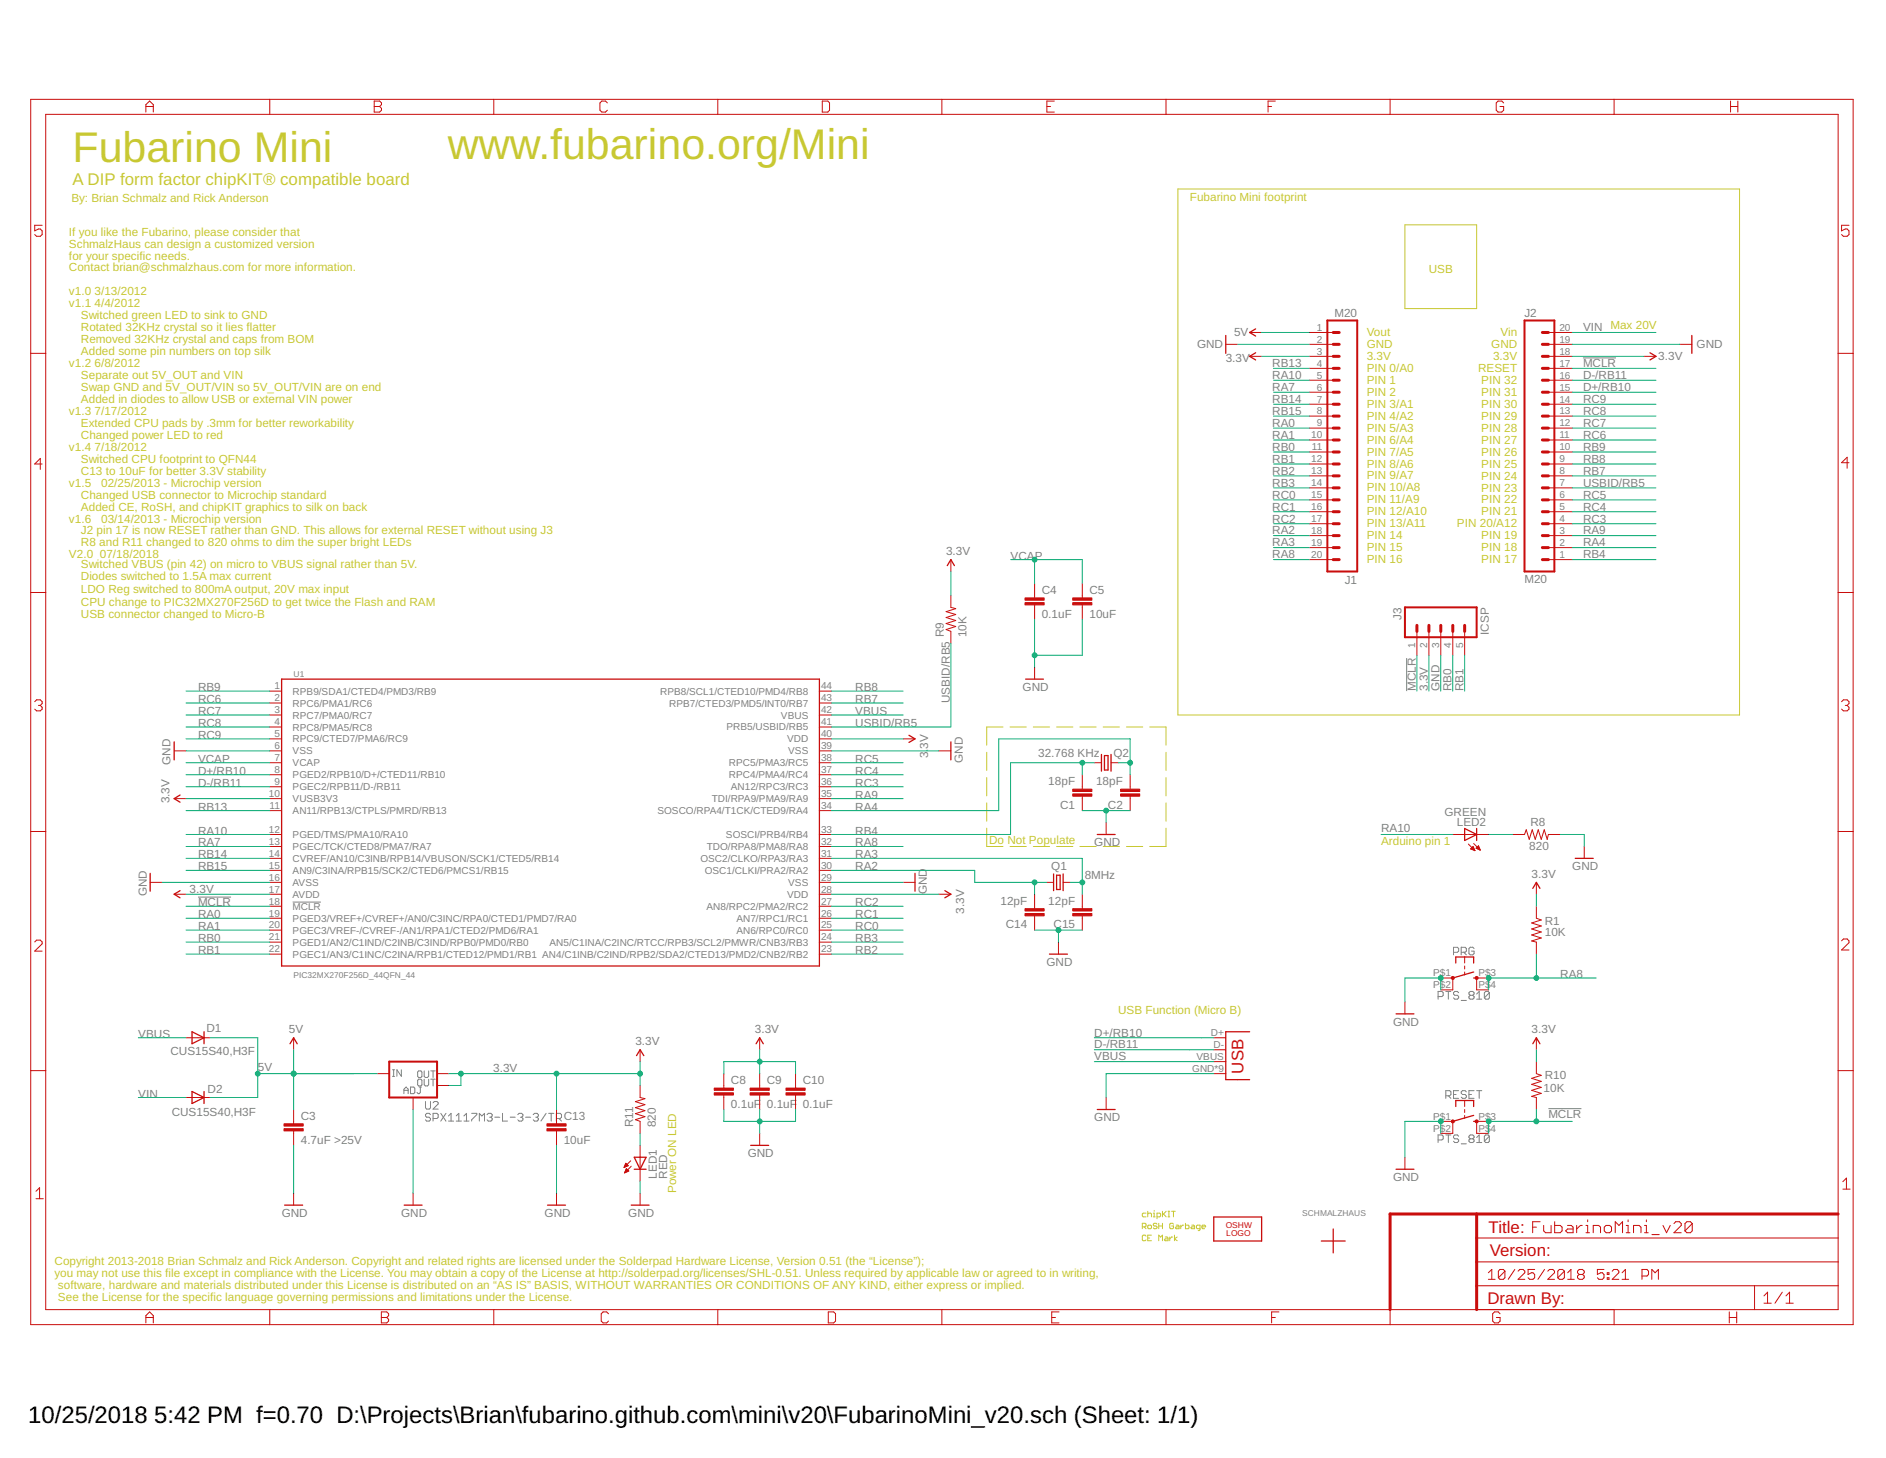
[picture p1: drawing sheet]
<svg xmlns="http://www.w3.org/2000/svg" width="279mm" height="216mm" viewBox="0 0 279 216" stroke-linecap="round" stroke-linejoin="round" font-family="sans-serif">
<g fill="none" stroke="#c8c832" stroke-width=".15">
<path d="M174.5 28h83.2v77.9h-83.2zM208.1 33.3h10.7v12.4h-10.7zM146.2 111.4v2.7M146.2 115.1v2.8M146.2 118.9v2.7M148.6 107.7h-2.4v2.6M149.6 107.7h2.4M153.1 107.7h2.4M156.5 107.7h2.4M160 107.7h2.4M163.4 107.7h2.4M166.9 107.7h2.4"/>
<path d="M170.3 107.7h2.4v2.6M172.7 111.4v2.7M172.7 115.1v2.8M172.7 118.9v2.7M146.2 122.6v2.7h2.4M149.6 125.3h2.4M153.1 125.3h2.4M156.5 125.3h2.4M160 125.3h2.4M163.4 125.3h2.4M166.9 125.3h2.4M172.7 122.6v2.7h-2.4"/>
<path d="M169.8 179.6h-.4l-.2 .2v.2l.2 .2h.4M170 179.4v.8M170 179.8l.2-.2h.3l.1 .2v.4M170.9 179.6h.1v.6M171 179.2v.2M172.2 179.4v.8M172.4 179.8l.4 .4M172.8 179.4l-.6 .5M173 179.4h.3M173.2 179.4v.8M173.6 179.4h.5M173.8 179.4v.8"/>
<path d="M169.2 181.7h.4l.2-.2v-.2l-.2-.2h-.4v.8M169.5 181.7l.3 .2M169.8 183l-.2-.1h-.2l-.2 .1v.6l.2 .1h.2l.2-.1M170 181.5l.2-.1h.3l.1 .1v.3l-.1 .1h-.3l-.2-.1zM170 183.3h.3M170.6 182.9h-.6v.8h.6M170.9 180.2h.2M171.4 181.3l-.1-.2h-.3l-.1 .3 .1 .1h.3l.1 .3-.1 .1h-.3l-.1-.1M171.4 180.2h.4l.1-.2v-.2l-.1-.2h-.4v.9M171.7 181.1v.8M171.7 183.7v-.8l.2 .3 .3-.3v.8M171.7 181.5h.5"/>
<path d="M172.2 181.1v.8M172.6 183.2h.3l.1 .1v.4h-.4l-.1-.1 .1-.1h.4M173 180.2h.3M173.3 183.2v.5M173.7 183.2h-.1l-.3 .3M173.8 181.3l-.1-.2h-.3l-.1 .2v.5l.1 .1h.3l.1-.1v-.3h-.2M174 182.9v.8M174.2 181.4h.3l.2 .1v.4h-.5l-.1-.1 .1-.1h.5M174.4 183.2l-.4 .3 .4 .2M174.9 181.4v.5M175.3 181.4h-.1l-.3 .3M175.6 181.1v.8h.4l.1-.1v-.3l-.1-.1h-.4"/>
<path d="M176.6 181.4h.2l.2 .1v.4h-.4l-.2-.1 .2-.1h.4M177.8 181.9h-.4l-.2-.1v-.3l.2-.1h.4v.7l-.3 .1M178.1 181.7h.5l-.1-.3h-.3l-.1 .1v.3l.1 .1h.3"/>
</g>
<g fill="none" stroke="#808080" stroke-width=".15">
<path d="M234.5 53h4.9M208.4 97.5v4.8M29.3 132.8h4.9M43.3 133.6h4.2M58.1 159.4h.4M58.1 158.4h.4M58.3 158.4v1M59.5 158.4v1l-.7-1v1M62 159.8h.4l.1 .2v.6l-.1 .2h-.4l-.1-.2v-.6zM62 158.6h.4l.1 .1v.7l-.1 .2h-.4l-.1-.2v-.7zM62.8 159.8v.8l.2 .2h.3l.2-.2v-.8M62.8 158.6v.8l.2 .2h.3l.2-.2v-.8"/>
<path d="M63.8 159.8h.7M63.8 158.6h.7M64.2 158.6v1M64.2 159.8v1M213 147.6h.6l.2-.2v-.4l-.2-.2h-.6v1.2M214.2 146.8h.7M214.6 146.8v1.2M215.3 141h.6l.2-.2v-.3l-.2-.2h-.6v1.1M216.1 147l-.2-.2h-.4l-.2 .2v.2l.2 .2h.4l.2 .2v.2l-.2 .2h-.4l-.2-.2M216.5 148.1h.7M216.5 141h.5l.2-.2v-.3l-.2-.2h-.5v1.1M216.9 141l.3 .4"/>
<path d="M217.8 147.4l-.2-.2v-.2l.2-.2h.4l.2 .2v.2l-.2 .2M217.8 147.4h.4M217.8 147.4l-.2 .2v.2l.2 .2h.4l.2-.2v-.2l-.2-.2M218.4 140.5l-.2-.2h-.4l-.2 .2v.7l.2 .2h.4l.2-.2v-.4h-.4M218.8 148h.7M218.8 147.2l.3-.4v1.2M220.6 147l-.1-.2h-.4l-.2 .2v.8M220.6 147v.8l-.1 .2h-.4l-.2-.2M220.6 147l-.7 .8M59.8 161.9v-.6l.4-.3 .3 .3v.6M59.8 161.5h.7M60.8 161h.5l.1 .1v.7l-.1 .1h-.5z"/>
<path d="M62.1 161h.3M62.3 161v.8l-.2 .1-.3-.1M63 163.1v.9l.2 .2h.4l.2-.2v-.9M63.8 165.1l-.2-.2h-.4l-.2 .2v.1l.2 .2h.4l.2 .2v.2l-.2 .2h-.4l-.2-.2M64.2 165.6h.5l.2-.2v-.3l-.2-.2h-.5v1.1M64.2 163.3l.1-.2h.4l.2 .2v.2l-.7 .7h.7M65.3 164.9l.8 1.1M66.1 164.9l-.8 1.1M66.4 166h.8M66.4 165.2l.4-.3v1.1M67.6 166h.7M67.6 165.2l.4-.3v1.1"/>
<path d="M68.7 166h.8M68.7 165.2l.4-.3v1.1M69.9 164.9h.7v.2l-.7 .7v.2M71 166v-1.1l.4 .3 .4-.3v1.1M72.2 165.1l.1-.2h.4l.2 .2v.1l-.2 .2M72.5 165.4h.2M72.7 165.4l.2 .2v.2l-.2 .2h-.4l-.1-.2M73.3 165.4h.7M74.4 164.9v1.1h.8M75.6 165.4h.7M76.7 165.1l.2-.2h.4l.2 .2v.1l-.2 .2M77.1 165.4h.2"/>
<path d="M77.3 165.4l.2 .2v.2l-.2 .2h-.4l-.2-.2M77.9 165.4h.7M79 165.1l.2-.2h.4l.2 .2v.1l-.2 .2M79.4 165.4h.2M79.6 165.4l.2 .2v.2l-.2 .2h-.4l-.2-.2M80.9 164.9l-.8 1.1M81.3 164.9h.7M81.7 164.9v1.1M82.4 165.6h.6l.2-.2v-.3l-.2-.2h-.6v1.1M82.8 165.6l.4 .4M213 168.8h.6l.2-.2v-.3l-.2-.2h-.6v1.1M214.2 168.1h.7"/>
<path d="M214.2 162.3h.6l.1-.2v-.4l-.1-.2h-.6v1.1M214.6 168.1v1.1M214.6 162.3l.3 .3M215.3 162.1h.4M216.1 161.5h-.8v1.1h.8M216.1 168.3l-.2-.2h-.4l-.2 .2v.1l.2 .2h.4l.2 .2v.2l-.2 .2h-.4l-.2-.2M216.5 169.4h.7M217.2 161.7l-.2-.2h-.3l-.2 .2v.2l.2 .2h.3l.2 .2v.2l-.2 .1h-.3l-.2-.1M217.6 162.1h.4M217.8 168.6l-.2-.2v-.1l.2-.2h.4l.2 .2v.1l-.2 .2M217.8 168.6l-.2 .2v.2l.2 .2h.4l.2-.2v-.2l-.2-.2M217.8 168.6h.4"/>
<path d="M218.4 161.5h-.8v1.1h.8M218.8 168.4l.3-.3v1.1M218.8 169.2h.7M218.8 161.5h.7M219.1 161.5v1.1M220.6 168.3l-.1-.2h-.4l-.2 .2v.7M220.6 168.3v.7l-.1 .2h-.4l-.2-.2M220.6 168.3l-.7 .7M229.4 164.2h4.9"/>
</g>
<g fill="none" stroke="#c90d0c" stroke-width=".19">
<path d="M181.6 49.7v2.6M186 52.2l-.9 .6 .9 .5M186 48.7l-.9 .5 .9 .6M244.4 52.2l.9 .6-.9 .5M250.6 49.7v2.6M140.3 83.8l.6-.9 .5 .9M25.8 109.9v2.6M26.7 117.7l-.9 .6 .9 .5M41.7 100.6h79.7v42.4h-79.7zM134.7 108.9l.9 .5-.9 .5M140.9 109.9v2.6M151.9 100.6h2.7"/>
<path d="M163.2 111.7v2.5M163.6 111.9h.5v2.1h-.5zM164.6 111.7v2.5M22.2 129.3v2.7M26.7 131.9l-.9 .5 .9 .5M135.6 129.3v2.7M140 131.9l.9 .5-.9 .5M156.1 129.4v2.5M156.5 129.6h.6v2.1h-.6zM157.5 129.4v2.5M162.6 123.6h2.6M217 122.7l1.8 .9-1.8 .9z"/>
<path d="M218.8 122.7v1.8M227.1 131.6l.5-.9 .5 .9M233.4 127.1h2.6M28.4 152.8l1.8 .9-1.8 .9zM30.2 152.8v1.8M43 154.6l.5-.9 .5 .9M94.3 156.3l.5-.9 .6 .9M112 154.6l.5-.9 .6 .9M155.5 141.3h2.6M185.1 152.8h-3.5v7.1h3.5M206.8 150.1h2.7M215.7 142.6v-.9h2.6v.9"/>
<path d="M218.3 144.8h.5M218.3 143.9l-3.1 .9M227.1 154.6l.5-.9 .5 .9M28.4 161.6l1.8 .9-1.8 .9zM30.2 161.6v1.8M42.2 178.5h2.6M59.9 178.5h2.6M81.1 178.5h2.7M93.5 178.5h2.7M94 173.1h1.7M94 171.4h1.7l-.9 1.7zM111.2 169.6h2.7"/>
<path d="M162.6 164.3h2.6M206.8 173.1h2.7M215.7 163.9v-.9h2.6v.9M218.3 166.1h.5M218.3 165.2l-3.1 .9M179.8 180.2h7.1v3.6h-7.1zM195.7 183.8h3.6M197.5 182v3.5"/>
</g>
<g fill="none" stroke="#c90d0c" stroke-width=".15">
<path d="M4.6 14.7h269.9v181.5h-269.9zM6.8 16.9h265.5v177h-265.5zM21.6 16.6v-1.1l.6-.5 .5 .5v1.1M21.6 15.8h1.1M40 14.7v2.2M55.4 15.8h.8M55.4 15h.8l.3 .2v.3l-.3 .3 .3 .2v.3l-.3 .3h-.8zM73.2 14.7v2.2M90 15.2l-.3-.2h-.5l-.3 .2v1.1l.3 .3h.5l.3-.3M106.3 14.7v2.2M121.8 15h.8l.3 .2v1.1l-.3 .3h-.8zM139.5 14.7v2.2"/>
<path d="M155.1 15.8h.5M156.2 15h-1.1v1.6h1.1M172.7 14.7v2.2M187.9 15.8h.5M188.9 15h-1v1.6M205.9 14.7v2.2M222.8 15.2l-.3-.2h-.6l-.2 .2v1.1l.2 .3h.6l.3-.3v-.5h-.6M239.1 14.7v2.2M256.4 15v1.6M256.4 15.8h1.1M257.5 15v1.6M6.2 33.4h-1.1v.8l.6-.3h.3l.2 .3v.5l-.2 .3h-.6l-.3-.3"/>
<path d="M273.9 33.4h-1.1v.8l.6-.3h.2l.3 .3v.5l-.3 .3h-.5l-.3-.3M4.6 52.3h2.2M181.6 51h1.7M185.1 52.8h1.8M185.1 49.2h1.8M194 51h3.5M194 52.8h3.5M194 49.2h3.5M194 54.5h3.5M194 56.3h3.5M194 58.1h3.5M194 59.9h3.5"/>
<path d="M229.4 51h3.5M229.4 52.8h3.5M229.4 49.2h3.5M229.4 54.5h3.5M229.4 56.3h3.5M229.4 58.1h3.5M229.4 59.9h3.5M243.5 52.8h1.8M248.9 51h1.7M272.3 52.3h2.2M6.2 68.7h-1.1l.9-.8v1.6M194 68.7h3.5"/>
<path d="M194 61.6h3.5M194 63.4h3.5M194 65.2h3.5M194 66.9h3.5M194 70.5h3.5M194 72.2h3.5M194 74h3.5M194 75.8h3.5M194 77.6h3.5M194 79.3h3.5M229.4 68.7h3.5M229.4 61.6h3.5"/>
<path d="M229.4 63.4h3.5M229.4 65.2h3.5M229.4 66.9h3.5M229.4 70.5h3.5M229.4 72.2h3.5M229.4 74h3.5M229.4 75.8h3.5M229.4 77.6h3.5M229.4 79.3h3.5M273.9 68.5h-1.1l.8-.8v1.6M4.6 87.7h2.2M140.9 82.9v1.7"/>
<path d="M140.9 88.2v1.7l.7 .2-1.4 .5 1.4 .4-1.4 .4 1.4 .5-1.4 .4 1.4 .5-1.4 .4 .7 .3v1.7M153.3 86.4v2.1M153.3 89.6v2.1M153.3 98.8v1.8M160.3 86.4v2.1M160.3 89.6v2.1M194 81.1h3.5M194 82.9h3.5M209.9 93.5v3.5M211.7 93.5v3.5M213.4 93.5v3.5M215.2 93.5v3.5"/>
<path d="M217 93.5v3.5M229.4 81.1h3.5M229.4 82.9h3.5M272.3 87.7h2.2M5.1 103.9l.3-.3h.6l.2 .3v.3l-.2 .3M5.7 104.5h.3M6 104.5l.2 .2v.3l-.2 .3h-.6l-.3-.3M25.8 111.2h1.8M25.8 118.3h1.8M40 111.2h1.7M40 109.4h1.7M40 112.9h1.7"/>
<path d="M40 102.3h1.7M40 104.1h1.7M40 105.9h1.7M40 107.7h1.7M40 114.7h1.7M40 116.5h1.7M40 118.3h1.7M121.4 111.2h1.8M121.4 109.4h1.8M121.4 112.9h1.8M121.4 102.3h1.8M121.4 104.1h1.8"/>
<path d="M121.4 105.9h1.8M121.4 107.7h1.8M121.4 114.7h1.8M121.4 116.5h1.8M121.4 118.3h1.8M133.8 109.4h1.8M139.1 111.2h1.8M160.3 114.7v2.1M160.3 117.9v2.1M162.1 112.9h1.1M164.6 112.9h1.1M167.4 114.7v2.1"/>
<path d="M167.4 117.9v2.1M272.8 103.9l.3-.3h.5l.3 .3v.3l-.3 .3M273.4 104.5h.2M273.6 104.5l.3 .2v.3l-.3 .3h-.5l-.3-.3M4.6 123.1h2.2M5.1 139.5l.3-.3h.6l.2 .3v.3l-1.1 1h1.1M22.2 130.7h1.8M25.8 132.4h1.8M40 123.6h1.7M40 132.4h1.7M40 130.7h1.7M40 120h1.7"/>
<path d="M40 125.3h1.7M40 127.1h1.7M40 128.9h1.7M40 134.2h1.7M40 136h1.7M40 137.7h1.7M40 139.5h1.7M121.4 123.6h1.8M121.4 132.4h1.8M121.4 130.7h1.8M121.4 120h1.8M121.4 125.3h1.8"/>
<path d="M121.4 127.1h1.8M121.4 128.9h1.8M121.4 134.2h1.8M121.4 136h1.8M121.4 137.7h1.8M121.4 139.5h1.8M133.8 130.7h1.8M139.1 132.4h1.8M153.3 132.4v2.2M153.3 135.6v2.1M155 130.7h1.1M156.8 139.5v1.8"/>
<path d="M157.5 130.7h1.1M160.3 132.4v2.2M160.3 135.6v2.1M163.9 121.8v1.8M215.2 123.6h5.3M217.5 125l1 1M217.9 125.7l.6 .3M217.9 125.7l.3-.4 .3 .7M217.9 125.7h.5M217.9 125.6h.5M218 125.6h.3M218.1 125.8h.3"/>
<path d="M218.1 125.5h.2M218.2 125.4h.1M218.2 125.9h.2M218.3 124.9l1 1M218.4 125.9h.1M218.7 125.6h.5M218.8 125.5h.3M218.9 125.4h.2M218.9 125.7h.3M218.9 125.3h.2M219 125.3h.1M219 125.3l-.3 .3 .6 .3"/>
<path d="M219 125.3l.3 .6M219.1 125.8h.1M219.2 125.9h.1M224.1 123.6h1.7l.3-.7 .4 1.4 .5-1.4 .4 1.4 .5-1.4 .4 1.4 .5-1.4 .4 1.4 .2-.7h1.8M227.6 130.7v1.7M227.6 134.2v1.8l.7 .2-1.4 .5 1.4 .4-1.4 .5 1.4 .4-1.4 .5 1.4 .4-1.4 .4 .7 .2v1.8M234.7 125.3v1.8M272.3 123.1h2.2M272.8 139.3l.3-.3h.5l.3 .3v.3l-1.1 1.1h1.1M4.6 158.5h2.2M27.6 153.7h3.5M40 141.3h1.7"/>
<path d="M43.5 153.7v1.7M55.9 159h1.8M64.7 159h1.8M94.8 155.4v1.8M107.2 159v2.1M112.5 153.7v1.7M112.5 159v2.1M117.9 159v2.1M121.4 141.3h1.8M179.8 153.7h1.8M179.8 159h1.8M179.8 155.4h1.8"/>
<path d="M179.8 157.2h1.8M208.1 148.4v1.7M213.4 144.8h1.8v1.8h-1.8M217 141.7v.9M217 143v.5M217 143.9v.5M220.5 144.8h-1.7v1.8h1.7M227.6 153.7v1.7M227.6 157.2v1.8l.7 .2-1.4 .5 1.4 .4-1.4 .5 1.4 .4-1.4 .5 1.4 .4-1.4 .4 .7 .2v1.8M272.3 158.5h2.2M5.3 176.4l.6-.5v1.6M5.3 177.5h1.1"/>
<path d="M27.6 162.5h3.5M43.5 164.3v2.1M43.5 167.5v2.1M43.5 176.7v1.8M61.2 162.5v1.8M61.2 176.7v1.8M64.7 160.7h1.8M82.4 164.3v2.1M82.4 167.5v2.1M82.4 176.7v1.8M92.5 172.8h.1M92.5 172.8h.2"/>
<path d="M92.5 172.7h.4M92.5 173.7h.1M92.6 172.6h.4M92.6 173.6h.1M92.6 173.5h.3M92.6 172.5h.3M92.6 173.4h.5M92.6 172.4h.3M92.7 173.4h.4M92.7 172.3h.1M92.7 173.3h.3M92.7 172.3l.4 .3-.6 .3z"/>
<path d="M92.7 173.2h.3M92.8 173.1h.1M92.8 173.1l-.3 .6M92.8 173.1l.4 .3-.7 .3M93.4 171.9l-.9 1M93.5 172.7l-1 1M94.8 160.7v1.8l.7 .2-1.4 .4 1.4 .5-1.4 .4 1.4 .5-1.4 .4 1.4 .5-1.4 .4 .7 .3v1.7M94.8 169.6v5.3M94.8 176.7v1.8M107.2 162.2v2.1M112.5 162.2v2.1M112.5 167.8v1.8"/>
<path d="M117.9 162.2v2.1M163.9 162.5v1.8M208.1 171.4v1.7M213.4 166.1h1.8v1.7h-1.8M217 163v.9M217 164.3v.4M217 165.2v.4M220.5 166.1h-1.7v1.7h1.7M273 175l.5-.5v1.6M273 176.1h1.1M21.6 195.9v-1.1l.6-.5 .5 .5v1.1M21.6 195.1h1.1"/>
<path d="M40 193.9v2.3M56.5 195.1h.8M56.5 194.3h.8l.3 .2v.3l-.3 .3 .3 .3v.2l-.3 .3h-.8zM73.2 193.9v2.3M90.1 194.5l-.2-.2h-.6l-.2 .2v1.1l.2 .3h.6l.2-.3M106.3 193.9v2.3M122.7 194.3h.8l.3 .2v1.1l-.3 .3h-.8zM139.5 193.9v2.3M155.8 195.1h.6M156.9 194.3h-1.1v1.6h1.1M172.7 193.9v2.3M188.4 195.1h.5"/>
<path d="M189.5 194.3h-1.1v1.6M205.9 193.9v2.3M218.8 190.4h53.5M218.8 186.9h53.5M218.8 183.3h53.5M220.5 188.5l.5-.5v1.4M220.5 189.4h1M222.2 194.5l-.2-.2h-.6l-.3 .2v1.1l.3 .3h.6l.2-.3v-.5h-.5M222.9 188.2v1l-.2 .2h-.5l-.2-.2M222.9 188.2l-.2-.2h-.5l-.2 .2v1M222.9 188.2l-.9 1M224.4 188l-1 1.4"/>
<path d="M224.9 188.2l.2-.2h.5l.3 .2v.3l-1 .9h1M227.1 181.7h.5M227.4 188h-1v.7l.5-.2h.2l.3 .2v.5l-.3 .2h-.5l-.2-.2M228.2 180.9h-1.1v1.6M228.7 181.5v.8l.3 .2h.8v-1M228.8 188l-1 1.4M229.3 188.2l.3-.2h.4l.3 .2v.3l-1 .9h1M230.3 180.9v1.6h.8l.3-.2v-.6l-.3-.2h-.8M231.8 188.2v1l-.3 .2h-.5l-.2-.2M231.8 188.2l-.3-.2h-.5l-.2 .2v1M231.8 188.2l-1 1M232.2 181.5h.6l.2 .2v.8h-.8l-.3-.2 .3-.3h.8"/>
<path d="M232.2 189.4h1M232.2 188.5l.5-.5v1.4M233.6 181.5v1M234 188.7l-.3 .3v.2l.3 .2h.4l.3-.2v-.2l-.3-.3M234 188.7l-.3-.2v-.3l.3-.2h.4l.3 .2v.3l-.3 .2M234 188.7h.4M234.4 181.5h-.3l-.5 .5M234.9 182.5h.6M234.9 181.5h.3v1M235.2 180.6v.3M236 182.5v-1h.8l.3 .2v.8M237.6 188h-1v.7l.5-.2h.3l.2 .2v.5l-.2 .2h-.5l-.3-.2"/>
<path d="M237.7 181.7l.2-.2h.6l.2 .2v.6l-.2 .2h-.6l-.2-.2zM238.1 189.2h.3v.2h-.3zM238.1 188.5h.3v.2h-.3zM238.8 188.2l.3-.2h.5l.2 .2v.3l-1 .9h1M239.1 193.9v2.3M239.3 182.5v-1.6l.5 .6 .6-.6v1.6M240.3 189.4h1M240.3 188.5l.5-.5v1.4M240.9 182.5h.6M240.9 181.5h.3v1M241.2 180.6v.3M242 182.5v-1h.8l.3 .2v.8"/>
<path d="M243.2 189h.8l.2-.3v-.5l-.2-.2h-.8v1.4M243.6 182.5h.6M243.6 181.5h.3v1M243.9 180.6v.3M244.7 189.4v-1.4l.5 .5 .5-.5v1.4M244.7 182.8h1.1M246.4 181.5l.5 1 .5-1M248 181.2l.2-.3h.6l.3 .3v.3l-1.1 1h1.1M250.7 181.2l-.3-.3h-.5l-.3 .3v1.1M250.7 181.2v1.1l-.3 .2h-.5l-.3-.2M250.7 181.2l-1.1 1.1M256.2 195.1h1.1"/>
<path d="M256.2 194.3v1.6M257.3 194.3v1.6M259.9 190.4v3.5M261.3 191.9l.6-.6v1.7M261.3 193h1.1M264 191.3l-1 1.7M264.6 193h1.1M264.6 191.9l.5-.6v1.7"/>
</g>
<g fill="#c90d0c" stroke="#c90d0c" stroke-width=".15">
<path d="M151.8 89.2h2.9v.4h-2.9z"/>
<path d="M151.8 88.5h2.9v.4h-2.9z"/>
<path d="M105.8 161.8h2.8v.4h-2.8z"/>
<path d="M105.8 161.1h2.8v.4h-2.8z"/>
<path d="M111.1 161.8h2.9v.4h-2.9z"/>
<path d="M111.1 161.1h2.9v.4h-2.9z"/>
<path d="M116.4 161.8h2.9v.4h-2.9z"/>
<path d="M116.4 161.1h2.9v.4h-2.9z"/>
<path d="M81 167.1h2.9v.4h-2.9z"/>
<path d="M81 166.4h2.9v.4h-2.9z"/>
<path d="M42.1 167.1h2.8v.4h-2.8z"/>
<path d="M42.1 166.4h2.8v.4h-2.8z"/>
<path d="M151.8 134.6h2.9v.3h-2.9z"/>
<path d="M151.8 135.3h2.9v.3h-2.9z"/>
<path d="M158.9 134.6h2.9v.3h-2.9z"/>
<path d="M158.9 135.3h2.9v.3h-2.9z"/>
<path d="M158.9 116.9h2.9v.3h-2.9z"/>
<path d="M158.9 117.6h2.9v.3h-2.9z"/>
<path d="M166 116.9h2.8v.3h-2.8z"/>
<path d="M166 117.6h2.8v.3h-2.8z"/>
<path d="M158.9 89.2h2.9v.4h-2.9z"/>
<path d="M158.9 88.5h2.9v.4h-2.9z"/>
</g>
<g fill="none" stroke="#c90d0c" stroke-width=".44">
<path d="M197.5 51h.9M197.5 49.2h.9M197.5 54.5h.9M197.5 52.8h.9M197.5 56.3h.9M197.5 58.1h.9M197.5 59.9h.9M228.5 51h.9M228.5 49.2h.9M228.5 54.5h.9M228.5 52.8h.9M228.5 56.3h.9"/>
<path d="M228.5 58.1h.9M228.5 59.9h.9M197.5 61.6h.9M197.5 63.4h.9M197.5 65.2h.9M197.5 66.9h.9M197.5 68.7h.9M197.5 70.5h.9M197.5 72.2h.9M197.5 74h.9M197.5 75.8h.9M197.5 77.6h.9"/>
<path d="M197.5 79.3h.9M228.5 61.6h.9M228.5 63.4h.9M228.5 65.2h.9M228.5 66.9h.9M228.5 68.7h.9M228.5 70.5h.9M228.5 72.2h.9M228.5 74h.9M228.5 75.8h.9M228.5 77.6h.9M228.5 79.3h.9"/>
<path d="M197.5 81.1h.9M197.5 82.9h.9M209.9 92.6v.9M211.7 92.6v.9M213.4 92.6v.9M215.2 92.6v.9M217 92.6v.9M228.5 81.1h.9M228.5 82.9h.9M218.8 179.8v14.1M272.3 179.8h-66.4v14.1"/>
</g>
<path d="M196.6 47.5h4.5v37.1h-4.5zM225.8 47.5h4.5v37.1h-4.5zM208.1 89.9h10.7v4.5h-10.7zM57.7 157.2h7v5.3h-7z" fill="none" stroke="#c90d0c" stroke-width=".3"/>
<g fill="#c90d0c" stroke="#c90d0c" stroke-width=".15">
<path d="M215.1 144.7h.3v.3l-.2 .1-.1-.1z" fill-rule="evenodd"/>
<path d="M218.6 144.7h.3v.3l-.1 .1-.2-.1z" fill-rule="evenodd"/>
<path d="M215.1 165.9l.1-.1 .2 .1v.3h-.3z" fill-rule="evenodd"/>
<path d="M218.6 165.9l.2-.1 .1 .1v.3h-.3z" fill-rule="evenodd"/>
</g>
<g fill="none" stroke="#0dab76" stroke-width=".15">
<path d="M183.3 51h10.7M186.9 52.8h7.1M186.9 49.2h7.1M188.7 58.1h5.3M188.7 56.3h5.3M188.7 54.5h5.3M188.7 59.9h5.3M232.9 51h16M232.9 52.8h10.6M232.9 58.1h12.4M232.9 56.3h12.4M232.9 49.2h12.4"/>
<path d="M232.9 54.5h12.4M232.9 59.9h12.4M188.7 79.3h5.3M188.7 72.2h5.3M188.7 68.7h5.3M188.7 66.9h5.3M188.7 61.6h5.3M188.7 70.5h5.3M188.7 65.2h5.3M188.7 63.4h5.3M188.7 74h5.3M188.7 75.8h5.3"/>
<path d="M188.7 77.6h5.3M232.9 79.3h12.4M232.9 72.2h12.4M232.9 68.7h12.4M232.9 66.9h12.4M232.9 61.6h12.4M232.9 70.5h12.4M232.9 65.2h12.4M232.9 63.4h12.4M232.9 74h12.4M232.9 75.8h12.4M232.9 77.6h12.4"/>
<path d="M140.9 84.6v3.6M140.9 95.2v12.5h-17.7M149.7 82.9h10.6v3.5M153.3 82.9v3.5M153.3 91.7v7.1M160.3 91.7v5.3h-7M188.7 81.1h5.3M188.7 82.9h5.3M209.9 97v5.3M211.7 97v5.3M213.4 97v5.3M215.2 97v5.3"/>
<path d="M217 97v5.3M232.9 81.1h12.4M232.9 82.9h12.4M27.6 111.2h12.4M27.6 109.4h12.4M27.6 118.3h12.4M27.6 114.7h12.4M27.6 116.5h12.4M27.6 107.7h12.4M27.6 102.3h12.4M27.6 112.9h12.4M27.6 104.1h12.4"/>
<path d="M27.6 105.9h12.4M123.2 111.2h15.9M123.2 109.4h10.6M123.2 118.3h10.6M123.2 114.7h10.6M123.2 116.5h10.6M123.2 102.3h10.6M123.2 112.9h10.6M123.2 104.1h10.6M123.2 105.9h10.6M160.3 112.9v1.8M162.1 112.9h-12.4v10.7h-26.5"/>
<path d="M165.7 112.9h1.7M167.4 114.7v-5.3h-19.4v10.6h-24.8M24 130.7h16M27.6 137.7h12.4M27.6 120h12.4M27.6 123.6h12.4M27.6 132.4h12.4M27.6 127.1h12.4M27.6 128.9h12.4M27.6 134.2h12.4M27.6 139.5h12.4M27.6 125.3h12.4"/>
<path d="M27.6 136h12.4M123.2 127.1h37.1v5.3M123.2 137.7h10.6M123.2 130.7h10.6M123.2 128.9h21.2v1.8h10.6M123.2 132.4h15.9M123.2 134.2h10.6M123.2 139.5h10.6M123.2 125.3h10.6M123.2 136h10.6M153.3 130.7v1.7M153.3 137.7h7"/>
<path d="M156.8 137.7v1.8M158.6 130.7h1.7M160.3 120h7.1M163.9 120v1.8M204.6 123.6h10.6M220.5 123.6h3.6M227.6 132.4v1.8M231.2 123.6h3.5v1.7M20.5 153.7h7.1M27.6 141.3h12.4M31.1 153.7h7.1v8.8h-7.1M38.2 159h17.7"/>
<path d="M43.5 155.4v8.9M66.5 159h28.3M68.3 159v1.7h-1.8M82.4 159v5.3M94.8 157.2v3.5M107.2 159v-1.8h10.7v1.8M112.5 155.4v3.6M123.2 141.3h10.6M162.1 157.2h17.7M162.1 153.7h17.7M162.1 155.4h17.7M179.8 159h-15.9v3.5"/>
<path d="M213.4 146.6v-1.8h-5.3v3.6M227.6 141.3v3.5M227.6 155.4v1.8M236.5 144.8h-16v1.8M20.5 162.5h7.1M43.5 169.6v7.1M61.2 164.3v12.4M82.4 169.6v7.1M94.8 167.8v1.8M94.8 174.9v1.8M107.2 164.3v1.8h10.7v-1.8M112.5 164.3v3.5"/>
<path d="M213.4 167.8v-1.7h-5.3v5.3M227.6 164.3v1.8M232.9 166.1h-12.4v1.7"/>
</g>
<g fill="#0dab76" stroke="#0dab76" stroke-width=".15">
<circle cx="153.3" cy="97" r=".36"/>
<circle cx="213.4" cy="166.1" r=".36"/>
<circle cx="156.8" cy="137.7" r=".36"/>
<circle cx="112.5" cy="166.1" r=".36"/>
<circle cx="163.9" cy="120" r=".36"/>
<circle cx="213.4" cy="144.8" r=".36"/>
<circle cx="112.5" cy="157.2" r=".36"/>
<circle cx="94.8" cy="159" r=".36"/>
<circle cx="82.4" cy="159" r=".36"/>
<circle cx="68.3" cy="159" r=".36"/>
<circle cx="160.3" cy="130.7" r=".36"/>
<circle cx="153.3" cy="130.7" r=".36"/>
<circle cx="43.5" cy="159" r=".36"/>
<circle cx="38.2" cy="159" r=".36"/>
<circle cx="227.6" cy="166.1" r=".36"/>
<circle cx="220.5" cy="166.1" r=".36"/>
<circle cx="160.3" cy="112.9" r=".36"/>
<circle cx="153.3" cy="82.9" r=".36"/>
<circle cx="227.6" cy="144.8" r=".36"/>
<circle cx="220.5" cy="144.8" r=".36"/>
<circle cx="167.4" cy="112.9" r=".36"/>
</g>
<g font-size="6.3" fill="#c8c832">
<text x="10.7" y="23.9">Fubarino Mini</text>
<text x="66.3" y="23.6">www.fubarino.org/Mini</text>
</g>
<g font-size="3.5">
<text x="4.2" y="210.7">10/25/2018</text>
<text x="22.9" y="210.7">5:42 PM f=0.70 D:\Projects\Brian\fubarino.github.com\mini\v20\FubarinoMini_v20.sch (Sheet: 1/1)</text>
</g>
<text font-size="2.5" fill="#c8c832" x="10.7" y="27.5">A DIP form factor chipKIT® compatible board</text>
<g font-size="2.5" fill="#c90d0c">
<text x="184.2" y="159" transform="rotate(-90 184.2 159)">USB</text>
<text x="220.5" y="182.5">Title:</text>
<text x="220.7" y="186.1">Version:</text>
<text x="220.4" y="193.1">Drawn By:</text>
</g>
<g font-size="1.7" fill="#c8c832">
<text x="10.6" y="29.9">By: Brian Schmalz and Rick Anderson</text>
<text x="176.3" y="29.8">Fubarino Mini footprint</text>
<text x="10.2" y="34.9">If you like the Fubarino, please consider that</text>
<text x="10.2" y="36.7">SchmalzHaus can design a customized version</text>
<text x="10.2" y="38.4">for your specific needs.</text>
<text x="10.2" y="40.2">Contact brian@schmalzhaus.com for more information.</text>
<text x="211.7" y="40.4">USB</text>
<text x="10.2" y="43.7">v1.0</text>
<text x="10.2" y="45.5">v1.1</text>
<text x="12" y="47.3">Switched green LED to sink to GND</text>
<text x="14" y="43.7">3/13/2012</text>
<text x="14" y="45.5">4/4/2012</text>
<text x="12" y="49.1">Rotated 32KHz crystal so it lies flatter</text>
<text x="12" y="50.8">Removed 32KHz crystal and caps from BOM</text>
<text x="12" y="52.6">Added some pin numbers on top silk</text>
<text x="202.5" y="53.3">3.3V</text>
<text x="202.5" y="49.8">Vout</text>
<text x="202.5" y="51.5">GND</text>
<text x="220.9" y="51.5">GND</text>
<text x="221.2" y="53.3">3.3V</text>
<text x="222.3" y="49.8">Vin</text>
<text x="10.2" y="54.4">v1.2</text>
<text x="12" y="59.7">Added in diodes to allow USB or external VIN power</text>
<text x="12" y="57.9">Swap GND and 5V_OUT/VIN so 5V_OUT/VIN are on end</text>
<text x="12" y="56.1">Separate out 5V_OUT and VIN</text>
<text x="14" y="54.4">6/8/2012</text>
<text x="202.5" y="55.1">PIN 0/A0</text>
<text x="202.5" y="56.8">PIN 1</text>
<text x="202.5" y="58.6">PIN 2</text>
<text x="219" y="55.1">RESET</text>
<text x="219.4" y="58.6">PIN 31</text>
<text x="219.4" y="56.9">PIN 32</text>
<text x="10.2" y="61.4">v1.3</text>
<text x="12" y="63.2">Extended CPU pads by .3mm for better reworkability</text>
<text x="12" y="65">Changed power LED to red</text>
<text x="14" y="61.4">7/17/2012</text>
<text x="202.5" y="60.4">PIN 3/A1</text>
<text x="202.5" y="62.2">PIN 4/A2</text>
<text x="202.5" y="63.9">PIN 5/A3</text>
<text x="202.5" y="65.7">PIN 6/A4</text>
<text x="219.4" y="65.7">PIN 27</text>
<text x="219.4" y="63.9">PIN 28</text>
<text x="219.4" y="62.2">PIN 29</text>
<text x="219.4" y="60.4">PIN 30</text>
<text x="10.2" y="66.8">v1.4</text>
<text x="12" y="68.5">Switched CPU footprint to QFN44</text>
<text x="12" y="70.3">C13 to 10uF for better 3.3V stability</text>
<text x="14" y="66.8">7/18/2012</text>
<text x="202.5" y="67.5">PIN 7/A5</text>
<text x="202.5" y="69.2">PIN 8/A6</text>
<text x="202.5" y="71">PIN 9/A7</text>
<text x="219.4" y="71">PIN 24</text>
<text x="219.4" y="69.2">PIN 25</text>
<text x="219.4" y="67.5">PIN 26</text>
<text x="10.2" y="72.1">v1.5</text>
<text x="10.2" y="77.4">v1.6</text>
<text x="12" y="73.8">Changed USB connector to Microchip standard</text>
<text x="12" y="75.6">Added CE, RoSH, and chipKIT graphics to silk on back</text>
<text x="15" y="72.1">02/25/2013 - Microchip version</text>
<text x="15" y="77.4">03/14/2013 - Microchip version</text>
<text x="202.5" y="72.8">PIN 10/A8</text>
<text x="202.5" y="74.5">PIN 11/A9</text>
<text x="202.5" y="76.3">PIN 12/A10</text>
<text x="219.4" y="76.3">PIN 21</text>
<text x="219.4" y="74.6">PIN 22</text>
<text x="219.4" y="72.8">PIN 23</text>
<text x="10.2" y="82.7">V2.0</text>
<text x="12" y="79.1">J2 pin 17 is now RESET rather than GND. This allows for external RESET without using J3</text>
<text x="12" y="80.9">R8 and R11 changed to 820 ohms to dim the super bright LEDs</text>
<text x="14.8" y="82.7">07/18/2018</text>
<text x="202.5" y="78.1">PIN 13/A11</text>
<text x="202.5" y="79.9">PIN 14</text>
<text x="202.5" y="81.6">PIN 15</text>
<text x="202.5" y="83.4">PIN 16</text>
<text x="215.8" y="78.1">PIN 20/A12</text>
<text x="219.4" y="83.4">PIN 17</text>
<text x="219.4" y="81.6">PIN 18</text>
<text x="219.4" y="79.9">PIN 19</text>
<text x="12" y="84.1">Switched VBUS (pin 42) on micro to VBUS signal rather than 5V.</text>
<text x="12" y="85.9">Diodes switched to 1.5A max current</text>
<text x="12" y="87.8">LDO Reg switched to 800mA output, 20V max input</text>
<text x="12" y="89.7">CPU change to PIC32MX270F256D to get twice the Flash and RAM</text>
<text x="12" y="91.5">USB connector changed to Micro-B</text>
<text x="146.5" y="125">Do Not Populate</text>
<text x="204.6" y="125.2">Arduino pin 1</text>
<text x="165.6" y="150.1">USB Function (Micro B)</text>
<text x="100.1" y="176.7" transform="rotate(-90 100.1 176.7)">Power ON LED</text>
<text x="8.1" y="187.3">Copyright 2013-2018 Brian Schmalz and Rick Anderson. Copyright and related rights are licensed under the Solderpad Hardware License, Version 0.51 (the “License”);</text>
<text x="8.1" y="189.1">you may not use this file except in compliance with the License. You may obtain a copy of the License at http://solderpad.org/licenses/SHL-0.51. Unless required by applicable law or agreed to in writing,</text>
<text x="8.6" y="190.8">software, hardware and materials distributed under this License is distributed on an “AS IS” BASIS, WITHOUT WARRANTIES OR CONDITIONS OF ANY KIND, either express or implied.</text>
<text x="8.6" y="192.6">See the License for the specific language governing permissions and limitations under the License.</text>
</g>
<g font-size="1.7" fill="#808080">
<text x="197.7" y="46.9">M20</text>
<text x="225.8" y="46.9">J2</text>
<text x="177.3" y="51.5">GND</text>
<text x="181.6" y="53.7">3.3V</text>
<text x="182.8" y="49.8">5V</text>
<text x="234.5" y="49.1">VIN Max 20V</text>
<text x="245.7" y="53.3">3.3V</text>
<text x="251.3" y="51.5">GND</text>
<text x="188.5" y="54.4">RB13</text>
<text x="188.5" y="59.7">RB14</text>
<text x="188.5" y="56.1">RA10</text>
<text x="188.5" y="57.9">RA7</text>
<text x="234.5" y="57.9">D+/RB10</text>
<text x="234.5" y="56.1">D-/RB11</text>
<text x="234.5" y="54.4">MCLR</text>
<text x="234.5" y="59.7">RC9</text>
<text x="188.5" y="61.4">RB15</text>
<text x="188.5" y="63.2">RA0</text>
<text x="188.5" y="65">RA1</text>
<text x="234.5" y="65">RC6</text>
<text x="234.5" y="63.2">RC7</text>
<text x="234.5" y="61.4">RC8</text>
<text x="188.5" y="70.3">RB2</text>
<text x="188.5" y="68.5">RB1</text>
<text x="188.5" y="66.8">RB0</text>
<text x="234.5" y="68.5">RB8</text>
<text x="234.5" y="66.8">RB9</text>
<text x="234.5" y="70.3">RB7</text>
<text x="188.5" y="72.1">RB3</text>
<text x="188.5" y="77.4">RC2</text>
<text x="188.5" y="75.6">RC1</text>
<text x="188.5" y="73.8">RC0</text>
<text x="234.5" y="72.1">USBID/RB5</text>
<text x="234.5" y="73.8">RC5</text>
<text x="234.5" y="75.6">RC4</text>
<text x="234.5" y="77.4">RC3</text>
<text x="140.2" y="82.2">3.3V</text>
<text x="149.7" y="82.9">VCAP</text>
<text x="188.5" y="80.9">RA3</text>
<text x="188.5" y="79.1">RA2</text>
<text x="188.5" y="82.7">RA8</text>
<text x="234.5" y="82.7">RB4</text>
<text x="234.5" y="79.1">RA9</text>
<text x="234.5" y="80.9">RA4</text>
<text x="154.3" y="87.9">C4</text>
<text x="161.4" y="87.9">C5</text>
<text x="199.2" y="86.4">J1</text>
<text x="225.8" y="86.4">M20</text>
<text x="139.8" y="94.4" transform="rotate(-90 139.8 94.4)">R9</text>
<text x="143.2" y="94.4" transform="rotate(-90 143.2 94.4)">10K</text>
<text x="154.3" y="91.4">0.1uF</text>
<text x="161.4" y="91.4">10uF</text>
<text x="207.6" y="91.8" transform="rotate(-90 207.6 91.8)">J3</text>
<text x="220.5" y="94" transform="rotate(-90 220.5 94)">ICSP</text>
<text x="29.3" y="102.3">RB9</text>
<text x="29.3" y="104.1">RC6</text>
<text x="29.3" y="105.9">RC7</text>
<text x="29.3" y="107.6">RC8</text>
<text x="126.7" y="107.6">USBID/RB5</text>
<text x="126.7" y="102.3">RB8</text>
<text x="126.7" y="104.1">RB7</text>
<text x="126.7" y="105.9">VBUS</text>
<text x="140.7" y="104.1" transform="rotate(-90 140.7 104.1)">USBID/RB5</text>
<text x="151.5" y="102.3">GND</text>
<text x="209.7" y="102.3" transform="rotate(-90 209.7 102.3)">MCLR</text>
<text x="211.5" y="102.3" transform="rotate(-90 211.5 102.3)">3.3V</text>
<text x="213.3" y="102.3" transform="rotate(-90 213.3 102.3)">GND</text>
<text x="215" y="102.3" transform="rotate(-90 215 102.3)">RB0</text>
<text x="216.8" y="102.3" transform="rotate(-90 216.8 102.3)">RB1</text>
<text x="25.3" y="113.3" transform="rotate(-90 25.3 113.3)">GND</text>
<text x="29.3" y="109.4">RC9</text>
<text x="29.3" y="113">VCAP</text>
<text x="126.7" y="113">RC5</text>
<text x="137.5" y="112.3" transform="rotate(-90 137.5 112.3)">3.</text>
<text x="137.5" y="110.8" transform="rotate(-90 137.5 110.8)">3V</text>
<text x="142.6" y="113" transform="rotate(-90 142.6 113)">GND</text>
<text x="153.8" y="112.1">32.768 KHz</text>
<text x="164.9" y="112.1">Q2</text>
<text x="25.1" y="119" transform="rotate(-90 25.1 119)">3.3V</text>
<text x="29.3" y="114.7">D+/RB10</text>
<text x="29.3" y="116.5">D-/RB11</text>
<text x="126.7" y="114.7">RC4</text>
<text x="126.7" y="116.5">RC3</text>
<text x="126.7" y="118.3">RA9</text>
<text x="155.3" y="116.2">18pF</text>
<text x="157.1" y="119.8">C1</text>
<text x="162.4" y="116.2">18pF</text>
<text x="164.1" y="119.8">C2</text>
<text x="29.3" y="120">RB13</text>
<text x="29.3" y="123.6">RA10</text>
<text x="29.3" y="125.3">RA7</text>
<text x="126.7" y="123.6">RB4</text>
<text x="126.7" y="125.3">RA8</text>
<text x="126.7" y="120">RA4</text>
<text x="162.1" y="125.3">GND</text>
<text x="204.6" y="123.2">RA10</text>
<text x="214" y="120.8">GREEN</text>
<text x="215.8" y="122.3">LED2</text>
<text x="226.5" y="125.9">820</text>
<text x="226.7" y="122.4">R8</text>
<text x="29.3" y="127.1">RB14</text>
<text x="29.3" y="128.9">RB15</text>
<text x="126.7" y="127.1">RA3</text>
<text x="126.7" y="128.9">RA2</text>
<text x="155.7" y="128.9">Q1</text>
<text x="160.7" y="130.1">8MHz</text>
<text x="226.9" y="129.9">3.3V</text>
<text x="232.9" y="128.9">GND</text>
<text x="21.7" y="132.7" transform="rotate(-90 21.7 132.7)">GND</text>
<text x="28.1" y="132.2">3.3V</text>
<text x="29.3" y="134.2">MCLR</text>
<text x="29.3" y="136">RA0</text>
<text x="29.3" y="137.7">RA1</text>
<text x="126.7" y="134.2">RC2</text>
<text x="126.7" y="136">RC1</text>
<text x="126.7" y="137.7">RC0</text>
<text x="137.3" y="132.4" transform="rotate(-90 137.3 132.4)">GND</text>
<text x="142.8" y="135.3" transform="rotate(-90 142.8 135.3)">3.3V</text>
<text x="148.2" y="133.9">12pF</text>
<text x="149" y="137.5">C14</text>
<text x="155.3" y="133.9">12pF</text>
<text x="156.1" y="137.5">C15</text>
<text x="228.9" y="137">R1</text>
<text x="29.3" y="141.3">RB1</text>
<text x="29.3" y="139.5">RB0</text>
<text x="126.7" y="139.5">RB3</text>
<text x="126.7" y="141.3">RB2</text>
<text x="155" y="143">GND</text>
<text x="228.9" y="138.6">10K</text>
<text x="231.2" y="144.8">RA8</text>
<text x="20.5" y="153.7">VBUS</text>
<text x="30.6" y="152.8">D1</text>
<text x="42.8" y="153">5V</text>
<text x="94.1" y="154.7">3.3V</text>
<text x="111.8" y="153">3.3V</text>
<text x="162.1" y="153.5">D+/RB10</text>
<text x="162.1" y="155.3">D-/RB11</text>
<text x="206.4" y="151.9">GND</text>
<text x="226.9" y="153">3.3V</text>
<text x="25.3" y="156.2">CUS15S40,H3F</text>
<text x="30.8" y="161.8">D2</text>
<text x="38.2" y="158.6">5V</text>
<text x="73.1" y="158.8">3.3V</text>
<text x="108.3" y="160.5">C8</text>
<text x="113.6" y="160.5">C9</text>
<text x="118.9" y="160.5">C10</text>
<text x="162.1" y="157">VBUS</text>
<text x="228.7" y="161.6">10K</text>
<text x="228.9" y="159.7">R10</text>
<text x="20.5" y="162.5">VIN</text>
<text x="25.4" y="165.2">CUS15S40,H3F</text>
<text x="44.6" y="165.8">C3</text>
<text x="83.5" y="165.8">C13</text>
<text x="93.8" y="166.9" transform="rotate(-90 93.8 166.9)">R11</text>
<text x="97.1" y="166.9" transform="rotate(-90 97.1 166.9)">820</text>
<text x="108.3" y="164">0.1uF 0.1uF 0.1uF</text>
<text x="162.1" y="166.1">GND</text>
<text x="229.4" y="165.5">MCLR</text>
<text x="44.6" y="169.3">4.7uF &gt;25V</text>
<text x="83.5" y="169.3">10uF</text>
<text x="110.8" y="171.4">GND</text>
<text x="97.3" y="174.6" transform="rotate(-90 97.3 174.6)">LED1</text>
<text x="98.8" y="174.6" transform="rotate(-90 98.8 174.6)">RED</text>
<text x="206.4" y="174.9">GND</text>
<text x="41.7" y="180.2">GND</text>
<text x="59.4" y="180.2">GND</text>
<text x="80.7" y="180.2">GND</text>
<text x="93.1" y="180.2">GND</text>
</g>
<g font-size="1.5" fill="#808080">
<text x="195.1" y="49">1</text>
<text x="195.1" y="50.8">2</text>
<text x="195.1" y="52.5">3</text>
<text x="231" y="52.5">18</text>
<text x="231" y="50.8">19</text>
<text x="231" y="49">20</text>
<text x="195.1" y="54.3">4</text>
<text x="195.1" y="56.1">5</text>
<text x="195.1" y="57.8">6</text>
<text x="195.1" y="59.6">7</text>
<text x="231" y="59.6">14</text>
<text x="231" y="57.8">15</text>
<text x="231" y="56.1">16</text>
<text x="231" y="54.3">17</text>
<text x="194.2" y="64.9">10</text>
<text x="195.1" y="61.4">8</text>
<text x="195.1" y="63.1">9</text>
<text x="231" y="64.9">11</text>
<text x="231" y="63.1">12</text>
<text x="231" y="61.4">13</text>
<text x="194.2" y="68.5">12</text>
<text x="194.2" y="70.2">13</text>
<text x="194.2" y="72">14</text>
<text x="194.3" y="66.7">11</text>
<text x="231" y="72">7</text>
<text x="231" y="70.2">8</text>
<text x="231" y="68.5">9</text>
<text x="231" y="66.7">10</text>
<text x="194.2" y="73.8">15</text>
<text x="194.2" y="75.5">16</text>
<text x="194.2" y="77.3">17</text>
<text x="231" y="77.3">4</text>
<text x="231" y="75.5">5</text>
<text x="231" y="73.8">6</text>
<text x="194.2" y="79.1">18</text>
<text x="194.2" y="80.8">19</text>
<text x="194.2" y="82.6">20</text>
<text x="231" y="82.6">1</text>
<text x="231" y="80.8">2</text>
<text x="231" y="79.1">3</text>
<text x="209.7" y="95.9" transform="rotate(-90 209.7 95.9)">1</text>
<text x="211.4" y="95.9" transform="rotate(-90 211.4 95.9)">2</text>
<text x="213.2" y="95.9" transform="rotate(-90 213.2 95.9)">3</text>
<text x="215" y="95.9" transform="rotate(-90 215 95.9)">4</text>
<text x="216.7" y="95.9" transform="rotate(-90 216.7 95.9)">5</text>
<text x="40.7" y="102.1">1</text>
<text x="40.7" y="103.9">2</text>
<text x="40.7" y="105.6">3</text>
<text x="40.7" y="107.4">4</text>
<text x="43.4" y="102.9">RPB9/SDA1/CTED4/PMD3/RB9</text>
<text x="43.4" y="104.6">RPC6/PMA1/RC6</text>
<text x="43.4" y="106.4">RPC7/PMA0/RC7</text>
<text x="97.8" y="102.9">RPB8/SCL1/CTED10/PMD4/RB8</text>
<text x="99.1" y="104.6">RPB7/CTED3/PMD5/INT0/RB7</text>
<text x="115.7" y="106.4">VBUS</text>
<text x="121.6" y="107.4">41</text>
<text x="121.6" y="105.6">42</text>
<text x="121.6" y="103.9">43</text>
<text x="121.6" y="102.1">44</text>
<text x="40.7" y="109.2">5</text>
<text x="40.7" y="110.9">6</text>
<text x="40.7" y="112.7">7</text>
<text x="43.4" y="108.2">RPC8/PMA5/RC8</text>
<text x="43.4" y="109.9">RPC9/CTED7/PMA6/RC9</text>
<text x="43.4" y="111.7">VSS</text>
<text x="43.4" y="113.5">VCAP</text>
<text x="107.6" y="108.2">PRB5/USBID/RB5</text>
<text x="108" y="113.5">RPC5/PMA3/RC5</text>
<text x="116.6" y="109.9">VDD</text>
<text x="116.8" y="111.7">VSS</text>
<text x="121.6" y="112.7">38</text>
<text x="121.6" y="110.9">39</text>
<text x="121.6" y="109.2">40</text>
<text x="39.8" y="118">10</text>
<text x="39.9" y="119.8">11</text>
<text x="40.7" y="114.5">8</text>
<text x="40.7" y="116.2">9</text>
<text x="43.4" y="115.3">PGED2/RPB10/D+/CTED11/RB10</text>
<text x="43.4" y="117">PGEC2/RPB11/D-/RB11</text>
<text x="43.4" y="118.8">VUSB3V3</text>
<text x="105.5" y="118.8">TDI/RPA9/PMA9/RA9</text>
<text x="108" y="115.3">RPC4/PMA4/RC4</text>
<text x="108.3" y="117">AN12/RPC3/RC3</text>
<text x="121.6" y="119.8">34</text>
<text x="121.6" y="118">35</text>
<text x="121.6" y="116.2">36</text>
<text x="121.6" y="114.5">37</text>
<text x="39.8" y="123.3">12</text>
<text x="39.8" y="125.1">13</text>
<text x="43.4" y="120.6">AN11/RPB13/CTPLS/PMRD/RB13</text>
<text x="43.4" y="124.1">PGED/TMS/PMA10/RA10</text>
<text x="43.4" y="125.9">PGEC/TCK/CTED8/PMA7/RA7</text>
<text x="97.4" y="120.6">SOSCO/RPA4/T1CK/CTED9/RA4</text>
<text x="104.7" y="125.9">TDO/RPA8/PMA8/RA8</text>
<text x="107.5" y="124.1">SOSCI/PRB4/RB4</text>
<text x="121.6" y="125.1">32</text>
<text x="121.6" y="123.3">33</text>
<text x="39.8" y="126.9">14</text>
<text x="39.8" y="128.6">15</text>
<text x="39.8" y="130.4">16</text>
<text x="43.4" y="127.6">CVREF/AN10/C3INB/RPB14/VBUSON/SCK1/CTED5/RB14</text>
<text x="43.4" y="129.4">AN9/C3INA/RPB15/SCK2/CTED6/PMCS1/RB15</text>
<text x="43.4" y="131.2">AVSS</text>
<text x="103.8" y="127.6">OSC2/CLKO/RPA3/RA3</text>
<text x="104.4" y="129.4">OSC1/CLKI/PRA2/RA2</text>
<text x="116.8" y="131.2">VSS</text>
<text x="121.6" y="130.4">29</text>
<text x="121.6" y="128.6">30</text>
<text x="121.6" y="126.9">31</text>
<text x="39.8" y="132.2">17</text>
<text x="39.8" y="133.9">18</text>
<text x="39.8" y="135.7">19</text>
<text x="39.8" y="137.5">20</text>
<text x="43.4" y="133">AVDD</text>
<text x="43.4" y="134.7">MCLR</text>
<text x="43.4" y="136.5">PGED3/VREF+/CVREF+/AN0/C3INC/RPA0/CTED1/PMD7/RA0</text>
<text x="104.7" y="134.7">AN8/RPC2/PMA2/RC2</text>
<text x="109.1" y="136.5">AN7/RPC1/RC1</text>
<text x="116.6" y="133">VDD</text>
<text x="121.6" y="137.5">25</text>
<text x="121.6" y="135.7">26</text>
<text x="121.6" y="133.9">27</text>
<text x="121.6" y="132.2">28</text>
<text x="39.8" y="139.3">21</text>
<text x="39.8" y="141">22</text>
<text x="43.4" y="138.3">PGEC3/VREF-/CVREF-/AN1/RPA1/CTED2/PMD6/RA1</text>
<text x="43.4" y="140">PGED1/AN2/C1IND/C2INB/C3IND/RPB0/PMD0/RB0</text>
<text x="43.4" y="141.8">PGEC1/AN3/C1INC/C2INA/RPB1/CTED12/PMD1/RB1 AN4/C1INB/C2IND/RPB2/SDA2/CTED13/PMD2/CNB2/RB2</text>
<text x="81.4" y="140">AN5/C1INA/C2INC/RTCC/RPB3/SCL2/PMWR/CNB3/RB3</text>
<text x="109.1" y="138.3">AN6/RPC0/RC0</text>
<text x="121.6" y="141">23</text>
<text x="121.6" y="139.3">24</text>
<text x="212.3" y="144.6">P$1</text>
<text x="212.3" y="146.3">P$2</text>
<text x="219" y="144.6">P$3</text>
<text x="219" y="146.3">P$4</text>
<text x="179.4" y="153.4">D+</text>
<text x="179.8" y="155.2">D-</text>
<text x="176.6" y="158.7">GND*9</text>
<text x="177.3" y="157">VBUS</text>
<text x="212.3" y="165.8">P$1</text>
<text x="212.3" y="167.6">P$2</text>
<text x="219" y="165.8">P$3</text>
<text x="219" y="167.6">P$4</text>
</g>
<g font-size="1.2" fill="#808080">
<text x="43.5" y="100.2">U1</text>
<text x="43.5" y="144.8">PIC32MX270F256D_44QFN_44</text>
<text x="192.9" y="180">SCHMALZHAUS</text>
</g>
<g font-size="1.2" fill="#c90d0c">
<text x="181.6" y="181.8">OSHW</text>
<text x="181.7" y="183.1">LOGO</text>
</g>
</svg>
